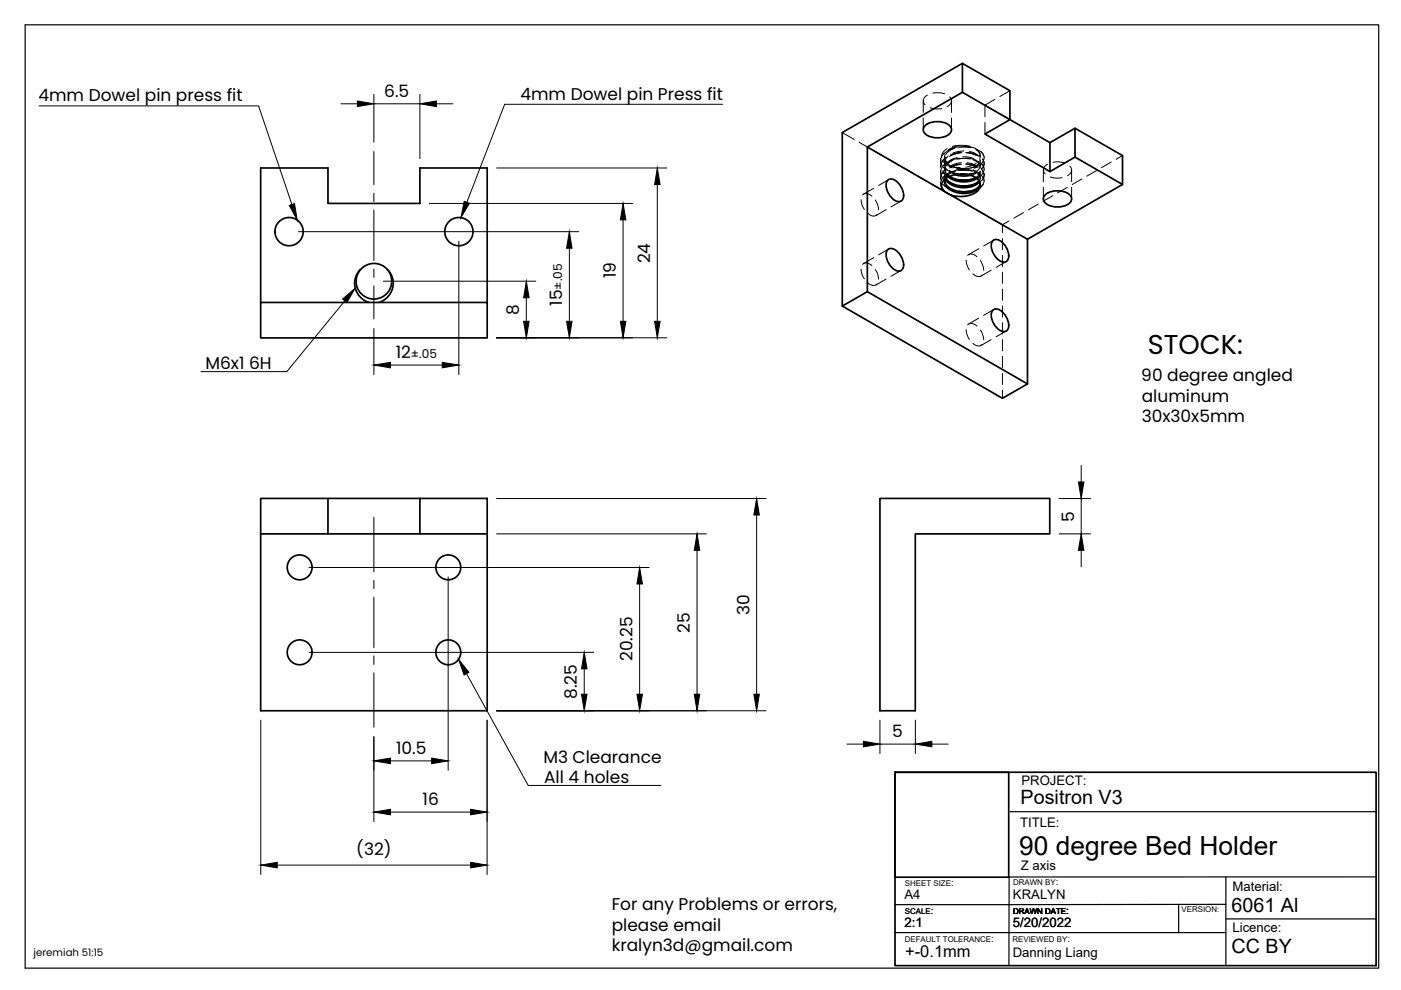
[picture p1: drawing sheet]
<svg xmlns="http://www.w3.org/2000/svg" width="297mm" height="210mm" viewBox="0 0 297 210" stroke-linecap="round" stroke-linejoin="round" font-family="sans-serif">
<!-- layer: Visible -->
<g fill="none" stroke="#000" stroke-width=".36">
<path d="M204 13.4l10.1 5.8v6.2l-10.1-5.8zM204 19.6l-20.1 11.6 16.3 9.3M204 13.4l-25.4 14.7v36.8M183.9 31.2v30.6M188.1 38.3a1.58 1.58 0 0 1 2.4 .6l.7 .9a2.23 2.23 0 0 1-.2 2.8 2.22 2.22 0 0 1-2.4-1.2l-.3-.5a2.82 2.82 0 0 1-.2-2.6zM196.1 26.6a4.3 4.3 0 0 1 5.2 0 1.22 1.22 0 0 1-.4 2.1 4.4 4.4 0 0 1-4.8-.3 1.13 1.13 0 0 1 0-1.8zM199.8 40l.7 .7M200.3 38.3l.3 .9 .9 .7 1.2 .6 1.1 .2 1.6-.1 1.3-.4 .8-.5 .3-.8M200.4 38l-.1 .8 .4 .9 1 .7 1.6 .5 1.6 .1 1.4-.3 1-.6 .5-.8M200.4 37.9l.4 .6 .6 .5 1 .5 1.4 .3 2.1-.2 1-.4 .8-.7M200.5 37.8l1.2 1 2.1 .6 2.1-.1 1.1-.5 .5-.5M201.1 37.5l1.1 .7 1.9 .4 1.9-.3 1.1-.5"/>
<path d="M201.3 37.4l1.6 .7 1.3 .1 1.2-.1 1.4-.5M202.5 37.1l1.6 .2 1.7-.1M203.3 38.1h2.1M203.3 39.3l2.1 .1M203.6 36.9l1.2 .1M203.7 36.9l1 .1M203.8 36.9l-2 .3-.7 .3-.9 .6-.4 .5-.2 .7 .4 1.1M203.8 36.9a4.4 4.4 0 0 1 3.9 1.6l.1 .8M207.8 39.3l-.1 .6-.5 .6-1.5 .9-2 .3-2-.3M214.1 25.4l-5.3 3 13.8 8M214.1 25.4l8.5 4.8M227.9 27.2l10.1 5.8v6.1l-10.1-5.8z"/>
<path d="M227.9 27.2l-5.3 3v6.2l5.3-3.1M238 39.1l-20.2 11.6-16.2-9.3M76.4 57.2l-.7 .9-.4 1-.1 1.1 .1 .9 .5 1.1 .5 .7 .8 .7 1 .5M76.4 57.2l-.2 .2a3.8 3.8 0 0 0 .6 5.1 3.8 3.8 0 0 0 5.1-.2 3.8 3.8 0 0 0 .2-5.1M82.1 57.2l.8 .9 .4 1 .1 1-.2 1-.4 1.1-.7 .8-.7 .6-.9 .5M82.2 57.2a3.8 3.8 0 0 0-5.8 0M188.1 53.1a1.58 1.58 0 0 1 2.4 .5l.7 1a2.23 2.23 0 0 1-.2 2.8 2.22 2.22 0 0 1-2.4-1.3l-.3-.5a2.82 2.82 0 0 1-.2-2.5zM200.1 40.4l.1 .1M200.2 40.5l1.4 .9M201.5 41.3l.2 .1M201.6 41.3l.2 .1M205.4 40.6h-2.1"/>
<path d="M210.4 51.2a1.58 1.58 0 0 1 2.4 .5l.7 1a2.23 2.23 0 0 1-.2 2.8 2.22 2.22 0 0 1-2.4-1.3l-.3-.5a2.82 2.82 0 0 1-.2-2.5zM217.8 50.7v30.7M221.6 41.3a4.3 4.3 0 0 1 5.2 0 1.22 1.22 0 0 1-.5 2.1 4.4 4.4 0 0 1-4.7-.4 1.13 1.13 0 0 1 0-1.7zM55.3 64.1h48v7.5h-48zM55.3 64.1v-28.5h14.2v7.5h19.5v-7.5h14.3v28.5M78.1 64.1h.2M80.5 64.1h-.2M178.6 64.9l5.3-3.1 33.9 19.6-5.3 3zM210.4 65.9a1.58 1.58 0 0 1 2.4 .5l.7 1a2.23 2.23 0 0 1-.2 2.8 2.22 2.22 0 0 1-2.4-1.3l-.3-.5a2.82 2.82 0 0 1-.2-2.5zM55.3 105.7h14.2v7.5h-14.2zM55.3 113.2v37.5h48v-37.5M69.5 113.2h19.5"/>
<path d="M69.5 105.7h19.5M89 105.7h14.3v7.5h-14.3zM186.6 105.7h36v7.5h-28.5v37.5h-7.5z"/>
<circle cx="61.3" cy="49.1" r="3"/>
<circle cx="97.3" cy="49.1" r="3"/>
<circle cx="63.5" cy="138.3" r="2.64"/>
<circle cx="63.5" cy="120.3" r="2.64"/>
<circle cx="95" cy="120.3" r="2.64"/>
<circle cx="95" cy="138.3" r="2.64"/>
</g>
<!-- layer: Hidden -->
<g fill="none" stroke="#000" stroke-width=".21">
<path d="M197.8 19.7h1.5l1 .2M214.1 19.2l-2.1 1.3M178.6 28.1l2.5 1.5M182.1 30.2l2.1 1.1M185.2 31.9l2.1 1.2M185.3 39.9l-2.2 1.2M188.3 33.7l2.1 1.2M188.4 38.1l-2.1 1.2M191.4 35.5l2.1 1.2M194.5 37.3l2.1 1.2M195.7 21.4v2.4M195.7 25v2.5"/>
<path d="M196.6 20.2a1.23 1.23 0 0 0-.5 2M197.2 22.9l1.4 .2 1.1-.1M197.6 39.1l2.1 1.2M199.4 34v.1M199.4 36.5v.1M199.4 37.7v.1M199.4 38.9v.1M199.5 33.7l.1 1.1 .7 1M199.5 36.1l.1 1.1 .7 1M199.5 38.6v1l.5 .8M199.9 36.4l.8 .8 1.1 .6M199.9 36.6l.8 .7 1.2 .6"/>
<path d="M199.9 39l.7 .7 1.2 .6M200.1 38l.9 .6 1.2 .5M200.1 39.2l.9 .7 1.2 .4M200.2 32.5l-.7 1.1 .1 1.1M200.3 35.6l.8 .6 1.3 .5M200.3 34.8l-.7 .9-.1 1.2M200.3 36.1l-.7 .9-.1 1.2M200.3 35.5l.1 1 .9 .9M200.3 33.3v.3M200.3 34.5v.3M200.3 35.7v.4M200.3 36.9v.4"/>
<path d="M200.3 38.2v.3M200.3 33.9l.4 .9 1.2 .8M200.3 32.8v.1a1.91 1.91 0 0 0 .9 2M200.5 33.5l-.8 .8-.2 1.2M200.5 34.1l-.2 .9 .2 .7 .4 .5M200.5 35.9l-.8 .9-.2 1.1M200.5 36.4l-.2 .8 .1 .7M200.6 33.4l-.9 .9-.2 1.1-.1-.2M200.6 37l.5 .5M200.7 35.9l-.4 .9 .2 1M200.7 36.9l-1 1-.2 .9M200.8 31.5l-.9 .8-.2 .6-.1 .5"/>
<path d="M201 33.1l-.4 .5a1.51 1.51 0 0 0-.2 1.6M201.2 36.1l1.1 .6 1.3 .2M201.3 38.9l1.2 .4 1.1 .2M201.3 36.4l1.2 .5 1.1 .1M201.4 20.5a1.23 1.23 0 0 1-.5 2.1M201.7 36.3l-1 .8-.4 .7v.5M201.7 35.3l1.9 .2M201.7 35.3l-.9-.4-.8-.6 .8 .6 1.1 .5M201.7 35.3l2.4 .4M201.7 21.4v2.4M201.7 25v2.5M201.8 34.2l-.3 .1a2.23 2.23 0 0 0-1.2 1.6"/>
<path d="M201.9 31h.3a7.8 7.8 0 0 1 3.5 0M201.9 36.8l.6 .3M202.1 31.5l-1.1 .5-.9 .7M202.1 33.9l-1 .5-1 .7M202.1 36.4l-1 .4-1 .8M202.3 35.4l2.3 .4M202.4 31.4l-1.1 .6-.8 .8M202.6 36.3l-1.3 .6-.7 .6M202.9 33.4l-1.3 .5-.8 .6M203 38.1h.3M203 35.7l2.4 .1M203 38.2h2.4"/>
<path d="M203.1 36l1.1 .1 1.2-.1M203.2 30.9l-1.1 .3-1.1 .6M203.3 31.2l2.3 .1M203.3 33.7h2.4M203.3 36.1l2.4 .1M203.4 31.1l-1.2 .2-1.1 .5M203.5 36.9l1.9 .1 1 .3M203.5 33.5l-1.3 .3-.9 .4M203.5 34.8l-1.3 .2-.9 .4M203.5 32.4l-1.4 .4-.8 .4M203.6 31.2l1.1-.1 1.2 .2M203.6 34.9l-1.4 .3-.8 .4"/>
<path d="M203.8 36.1h1.2l1.2 .2M203.9 32.4l-2.4 .5M203.9 34.5l-1.4 .2-.9 .4M203.9 34.8l-2.3 .6M203.9 32.3l-1.4 .2-.9 .3M204.1 33.2l1.4 .1 .9 .3M204.1 36l-2.3 .4M204.3 32l-1.3 .2-1 .3M204.6 31l1.2 .2 1.1 .3M204.7 33.5l2.3 .5M204.7 34.7l2.3 .5M204.7 32.4l1.3 .1 1 .5"/>
<path d="M204.8 34.8l1.3 .3 1 .4M205.1 32.4l1.3 .2 .9 .4M205.1 34.9l1.2 .2 1 .4M205.1 34.5l1.1 .2 1.1 .6M205.1 32.3l1.3 .2 1 .4M205.1 35.7h-1.1l-1.2 .2M205.3 33.6h-1.3l-1.1 .2M205.3 36l1.4 .3 .9 .4M205.5 32.1l1.2 .4 .9 .7M206 36.8l-1.2 .2M206.3 36l1.2 .7 .3 .9M206.4 33.9l.7 .4a1.32 1.32 0 0 1 .7 1.3"/>
<path d="M206.8 34l1.2 .7 .6 .8M206.8 36.5l1.1 .5 .7 1M207 34.6l-.9 .5-1.3 .3M207 31.8l.6 .6 .2 .8M207.1 36.4l-1.2 .4-1.2 .2M207.1 39l-1.1 .4-1.2 .1M207.1 36.5l-1 .4-1.3 .2M207.1 36.6l-1.3 .6M207.2 36.8l.6 .8-.1 .9M207.4 37.9l.4 .5v.5M207.4 37.5l-2 .6M207.4 38.7l-2 .7"/>
<path d="M207.4 34.2l.3 .5 .1 .6-.3 .6-.4 .4M207.6 35l-1 .4-1.3 .3M207.7 34.3l-.7 .8-1.2 .5M207.8 33.9v.5l-.2 .4-1.1 .9M207.8 36.4l-.1 .7-.6 .7M207.8 36.3l-.3 .8-.7 .5M207.8 33.9v.3M207.8 35.1v.3M207.8 36.3v.4M207.8 37.6v.3M207.8 38.8v.3M207.9 32.1l.7 .9 .1 .5-.3 .7"/>
<path d="M208 34.6l.4 .5 .2 .6v.5l-.3 .6M208.3 33.8l.3 .4v.7l-.5 1M208.3 36.2l.3 .5 .1 .6-.6 1M208.3 33.7l.4 .9-.3 .8a.41 .41 0 0 0-.3 .4 .41 .41 0 0 0 .3 .4l.2 1.1-.3 .7M208.4 37.5l.2 1-.2 .6-.5 .5M208.5 34.2l-.9 .8-1 .5M208.5 36.6l-.9 .9-1 .5M208.5 39.1l-.6 .7-1.4 .6M208.6 33l-.6-.8-1.2-.7a1.8 1.8 0 0 1 .9 2.2M208.7 33.4v.1M208.7 34.6v.1M208.7 35.8v.2"/>
<path d="M208.7 37.1v.1M208.7 38.3v.1M208.8 22.3v2.5M208.8 26v2.4M210.9 21.1l-2.1 1.2 2.1 1.2M212 24.1l2.1 1.3M221.2 36v2.5M221.2 39.7v2.5M222.1 34.8a1.23 1.23 0 0 0-.5 2.1M222.7 37.5l1.4 .3 1-.1M223.3 34.4l1-.1 1.4 .3M226.3 39.7l-2.1 1.2"/>
<path d="M226.8 35.2a1.25 1.25 0 0 1-.5 2.1M227.2 36v2.5M227.2 39.7v2.5M229.4 37.9l-2.1 1.2M232.5 36.2l-2.1 1.2M235.6 34.4l-2.1 1.2M238 33l-1.4 .8M182.6 57.1l.2 1.2 .5 .8M182.6 42.3l.2 1.3 .5 .8M182.9 56.1a1.4 1.4 0 0 1 1.9 .2M182.9 41.3a1.38 1.38 0 0 1 1.9 .3M184 60a1.37 1.37 0 0 0 1.9 .2"/>
<path d="M184 45.2a1.34 1.34 0 0 0 1.9 .3M185.3 54.6l-2.2 1.3M185.6 57.1l.5 1.1 .2 1M185.6 42.4l.5 1 .2 1.1M187.9 59.2l-2.2 1.2M187.9 44.5l-2.2 1.2M188.4 52.8l-2.1 1.2M191 57.4l-2.1 1.2M191 42.6l-2.1 1.3M200.2 40.5l1.4 .9M200.5 40.7l1 .6M200.7 40.8l2.1 1.2"/>
<path d="M203 40.6l2.4 .1M203.8 42.6l2.1 1.2M204.9 55.2l.1 .8 .5 1.2M205.2 54.2a1.44 1.44 0 0 1 1.9 .2M206.3 58.1a1.34 1.34 0 0 0 1.9 .2M206.9 40.2l-1.5 .4M206.9 44.4l2.1 1.2M207.5 52.7l-2.1 1.3M207.9 55.2l.5 1.1 .2 1M210 46.2l2.5 1.4M210.1 57.3l-2.1 1.2M210.7 50.9l-2.1 1.2"/>
<path d="M212.5 47.6v1.8M212.5 50.6v2.4M212.5 54.1v2.4M212.5 57.7v2.4M213.3 55.5l-2.1 1.2M213.9 46.9l-1.4 .7M217 45.1l-2.1 1.2M220.1 43.3l-2.1 1.2M223.2 41.5l-2.1 1.2M204.9 69.9l.1 .8 .5 1.3M205.2 68.9a1.41 1.41 0 0 1 1.9 .2M206.3 72.8a1.37 1.37 0 0 0 1.9 .3"/>
<path d="M207.5 67.5l-2.1 1.2M207.9 70l.5 1 .2 1M210.1 72l-2.1 1.3M210.7 65.6l-2.1 1.3M212.5 61.3v2.4M212.5 64.8v2.4M212.5 68.4v2.4M212.5 72v2.4M212.5 75.6v2.3M212.5 79.2v2.3M213.3 70.2l-2.1 1.2M212.5 82.7v1.7"/>
</g>
<g fill="#000" stroke="#000" stroke-width=".21">
<circle cx="199.8" cy="40" r=".08"/>
<circle cx="207.8" cy="33" r=".08"/>
</g>
<!-- layer: Border -->
<path d="M5.3 5.3h287v200h-287z" fill="none" stroke="#000" stroke-width=".25"/>
<!-- layer: TitleBlock -->
<path d="M189.8 163.7h102v41h-102zM189.8 163.7h24.1v22.3h-24.1z" fill="none" stroke="#000" stroke-width=".36"/>
<path d="M214.1 172.1h77.7M189.8 197.7h70.1M249.9 191.7v6M259.9 194.8h31.9M259.9 185.9v18.8M259.9 191.7l-70.1 .1M291.8 185.9h-77.8l-.1 18.8" fill="none" stroke="#000" stroke-width=".25"/>
<!-- layer: Center Lines -->
<path d="M79.3 32.1v7.1M79.3 41v1.7M79.3 44.5v10.7M79.3 57v1.8M79.3 60.6v7M79.3 109.7v11.5M79.3 123v1.8M79.3 126.6v10.7M79.3 139.1v1.8M79.3 142.7v11.5" fill="none" stroke="#000" stroke-width=".21"/>
<!-- layer: Dimensions -->
<g fill="none" stroke="#000" stroke-width=".21">
<path d="M72.3 22h3.5M79.3 20v10.1M79.3 22h9.7M89 20v13.6M92.5 22h3.5M105.3 35.6h36.1M139.4 39.1v29M63.3 49.1h59.4M81.3 59.6h32.3M91 43.1h43.1M97.3 51.1v28.3M120.7 52.6v15.5"/>
<path d="M132.1 46.6v21.5M79.3 69.6v9.8M82.8 77.4h11M105.3 71.6h36.1M111.6 63.1v5M229.2 98.7v3.5M105.3 105.7h57.1M105.3 113.2h44.5M147.8 116.7v30.5M160.4 109.2v38M224.6 105.7h6.6M224.6 113.2h6.6"/>
<path d="M229.2 105.7v7.5M229.2 116.7v3.5M65.5 138.3h60.4M65.5 120.3h72.1M95 122.3v41M135.6 123.8v23.4M55.3 152.7v32.7M79.3 156.2v18M103.3 152.7v32.7M105.3 150.7h57.1M123.9 141.8v5.4M179.6 157.8h3.5"/>
<path d="M186.6 152.7v7.1M186.6 157.8h7.5M194.1 152.7v7.1M197.6 157.8h3.5M82.8 161.3h8.7M82.8 172.2h17M58.8 183.4h41"/>
</g>
<g fill="#000" stroke="#000" stroke-width=".21">
<path d="M75.8 21.4l3.5 .6-3.5 .6zM89 22l3.5-.6v1.2zM139.4 35.6l.6 3.5h-1.2zM120.7 49.1l.6 3.5h-1.2zM132.1 43.1l.6 3.5h-1.2zM79.3 77.4l3.5-.6v1.2zM93.8 76.8l3.5 .6-3.5 .6zM111 68.1h1.2l-.6 3.5zM111.6 59.6l.6 3.5h-1.2zM120.1 68.1h1.2l-.6 3.5zM131.5 68.1h1.2l-.6 3.5zM138.8 68.1h1.2l-.6 3.5z"/>
<path d="M147.8 113.2l.6 3.5h-1.2zM160.4 105.7l.6 3.5h-1.2zM229.2 113.2l.6 3.5h-1.2zM228.6 102.2h1.2l-.6 3.5zM135.6 120.3l.6 3.5h-1.2zM123.3 147.2h1.2l-.6 3.5zM123.9 138.3l.6 3.5h-1.2zM135 147.2h1.2l-.6 3.5zM147.2 147.2h1.2l-.6 3.5zM159.8 147.2h1.2l-.6 3.5zM183.1 157.2l3.5 .6-3.5 .5zM194.1 157.8l3.5-.6v1.1z"/>
<path d="M79.3 161.3l3.5-.6v1.2zM79.3 172.2l3.5-.6v1.2zM91.5 160.7l3.5 .6-3.5 .6zM99.8 171.6l3.5 .6-3.5 .6zM55.3 183.4l3.5-.6v1.2zM99.8 182.8l3.5 .6-3.5 .6z"/>
</g>
<!-- layer: Annotations -->
<path d="M61.3 43.6l1.1-.4 .6 3.5zM98.4 42.7l1.1 .4-1.8 3.1zM72.6 63.4l2.7-2.3-1.7 3zM97.2 139.8l2.2 2.8-1 .5z" fill="#000" stroke="#000" stroke-width=".21"/>
<path d="M8.3 22.5h46.5l7.1 20.9M153.2 22.1h-46.2l-8 20.8M73.1 63.8l-12.3 15h-18.2M98.9 142.8l13.1 23.7h28.1" fill="none" stroke="#000" stroke-width=".21"/>
<text font-size="5.8" x="243.4" y="75">STOCK:</text>
<text font-size="5.6" x="216.1" y="181.2">90 degree Bed Holder</text>
<g font-size="4.2">
<text x="216.4" y="170.6">Positron V3</text>
<text x="261.1" y="193.3">6061 Al</text>
<text x="261.1" y="202.1">CC BY</text>
</g>
<g font-size="3.6">
<text x="8.1" y="21.5">4mm Dowel pin press fit</text>
<text x="81.5" y="20.5">6.5</text>
<text x="110.3" y="21.2">4mm Dowel pin Press fit</text>
<text x="130.6" y="59" transform="rotate(-90 130.6 59)">19</text>
<text x="137.9" y="55.8" transform="rotate(-90 137.9 55.8)">24</text>
<text x="119.2" y="64.8" transform="rotate(-90 119.2 64.8)">15</text>
<text x="110" y="66.8" transform="rotate(-90 110 66.8)">8</text>
<text x="83.9" y="75.9">12</text>
<text x="43.6" y="78.3">M6x1</text>
<text x="52.8" y="78.3">6H</text>
<text x="242" y="80.8">90 degree angled</text>
<text x="242.1" y="89.5">30x30x5mm</text>
<text x="242.1" y="85.2">aluminum</text>
<text x="227.7" y="110.6" transform="rotate(-90 227.7 110.6)">5</text>
<text x="158.9" y="130.4" transform="rotate(-90 158.9 130.4)">30</text>
<text x="146.3" y="134.1" transform="rotate(-90 146.3 134.1)">25</text>
<text x="134.1" y="140.2" transform="rotate(-90 134.1 140.2)">20.25</text>
<text x="122.3" y="148.2" transform="rotate(-90 122.3 148.2)">8.25</text>
<text x="84" y="159.8">10.5</text>
<text x="115.2" y="161.7">M3 Clearance</text>
<text x="189.2" y="156.3">5</text>
<text x="115.4" y="166">All 4 holes</text>
<text x="89.6" y="170.7">16</text>
<text x="75.5" y="181.2">(32)</text>
<text x="129.7" y="192.9">For any Problems or errors,</text>
<text x="129.7" y="197.3">please email</text>
<text x="129.7" y="201.7">kralyn3d@gmail.com</text>
</g>
<text font-size="3.5" x="191.9" y="202.9">+-0.1mm</text>
<g font-size="2.8">
<text x="216.6" y="166.5">PROJECT:</text>
<text x="216.3" y="175.4">TITLE:</text>
<text x="216.4" y="184.5">Z axis</text>
<text x="191.7" y="190.6">A4</text>
<text x="214.8" y="190.6">KRALYN</text>
<text x="261.3" y="188.9">Material:</text>
<text x="191.7" y="196.6">2:1</text>
<text x="214.7" y="196.6">5/20/2022</text>
<text x="261.3" y="197.6">Licence:</text>
<text x="214.7" y="203">Danning Liang</text>
</g>
<g font-size="2.6">
<text x="119.2" y="61.4" transform="rotate(-90 119.2 61.4)">±.05</text>
<text x="87.1" y="75.9">±.05</text>
</g>
<text font-size="2.2" x="7.1" y="202.6">jeremiah 51:15</text>
<g font-size="2.1">
<text x="201.6" y="187.9">:</text>
<text x="223.8" y="187.6">:</text>
<text x="197.4" y="193.7">:</text>
<text x="226.1" y="193.7">:</text>
<text x="210.1" y="199.7">:</text>
<text x="226.3" y="199.8">:</text>
</g>
<g font-size="1.7">
<text x="191.9" y="187.9">SHEET SIZE</text>
<text x="214.8" y="187.6">DRAWN BY</text>
<text x="191.9" y="193.7">SCALE</text>
<text x="214.8" y="193.7">DRAWN DATE</text>
<text x="250.5" y="193.4">VERSION:</text>
<text x="191.8" y="199.7">DEFAULT TOLERANCE</text>
<text x="214.7" y="199.8">REVIEWED BY</text>
</g>
</svg>
